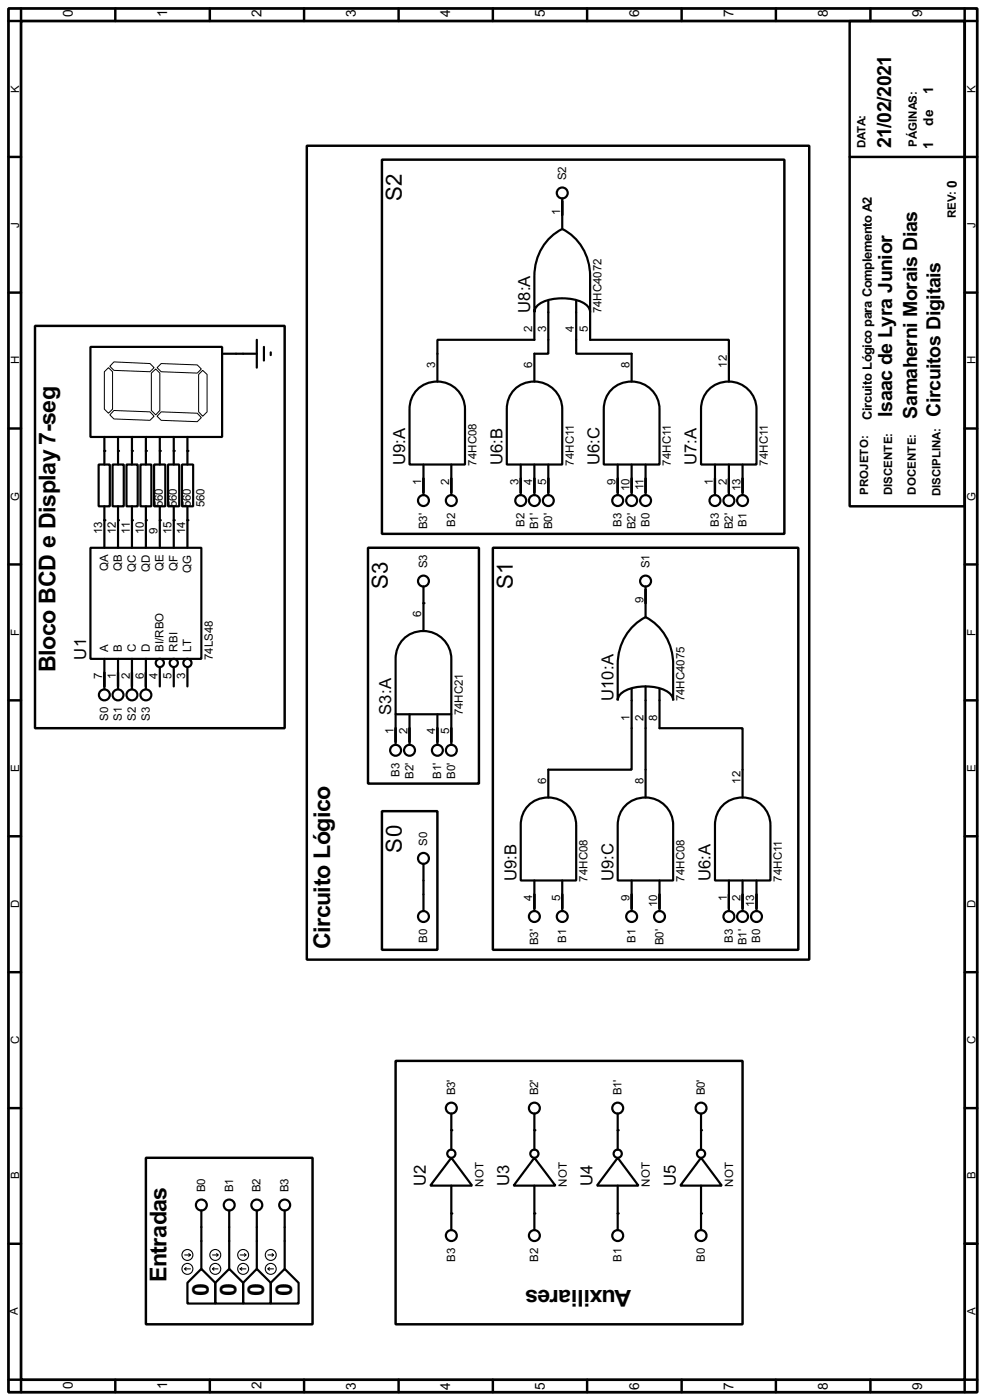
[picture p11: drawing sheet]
<svg xmlns="http://www.w3.org/2000/svg" width="180mm" height="256mm" viewBox="0 0 180 256" stroke-linecap="round" stroke-linejoin="round" font-family="sans-serif">
<path d="M1.5 1.5h177.3v253.5h-177.3zM3.8 3.8h172.7v248.9h-172.7z" fill="none" stroke="#000" stroke-width=".5"/>
<g fill="none" stroke="#000" stroke-width=".45">
<path d="M3.8 1.5v2.3h-2.3M21.1 1.5v2.3M38.4 1.5v2.3M55.6 1.5v2.3M72.9 1.5v2.3M90.2 1.5v2.3M107.4 1.5v2.3M124.7 1.5v2.3M142 1.5v2.3M155.5 3.8h21v88.9h-21zM159.3 1.5v2.3M176.5 1.5v2.3h2.3"/>
<path d="M1.5 28.7h2.3M56.1 26.7h92v149.1h-92zM69.9 29.2h73.6v68.6h-73.6zM155.5 28.7h23.3M1.5 53.6h2.3M6.4 59.7h45.7v73.7h-45.7zM176.5 53.6h2.3M1.5 78.5h2.3M176.5 78.5h2.3M1.5 103.4h2.3M67.3 100.3h20.3v43.2h-20.3zM90.2 100.3h55.9v73.7h-55.9z"/>
<path d="M176.5 103.4h2.3M1.5 128.3h2.3M176.5 128.3h2.3M1.5 153.2h2.3M69.9 148.6h10.1v25.4h-10.1zM176.5 153.2h2.3M1.5 178.1h2.3M176.5 178.1h2.3M72.4 194.3h63.5v48.3h-63.5zM1.5 203h2.3M26.7 212.1h30.5v30.5h-30.5zM176.5 203h2.3"/>
<path d="M1.5 227.8h2.3M176.5 227.8h2.3M1.5 252.7h2.3v2.3M21.1 252.7v2.3M38.4 252.7v2.3M55.6 252.7v2.3M72.9 252.7v2.3M90.2 252.7v2.3M107.4 252.7v2.3M124.7 252.7v2.3M142 252.7v2.3M159.3 252.7v2.3"/>
<path d="M178.8 252.7h-2.3v2.3"/>
</g>
<g fill="none" stroke="#000" stroke-width=".4">
<path d="M102.9 36.3v5.6M97.8 57.2v5h-17.8v7.7M100.3 55.1v9.7h-2.5v5.1M100.6 43.6l1.5-1.2 .8-.5a9.5 9.5 0 0 1 5.1 8.7v6.6a2.2 2.2 0 0 0-1.5-1.9 9.3 9.3 0 0 0-7.8 .4l-.8 .9-.1 .6v-6.6a9.8 9.8 0 0 1 2.8-7zM105.4 55.1v9.7h10.2v5.1M108 57.2v5h25.4v7.7M16.5 63.5h24.1v16.5h-24.1zM40.6 64.8h6.4M47 62.2v5.1M48.3 63.5v2.5M49.5 64.5v.5M76.7 71.1a5.1 5.1 0 0 1 5.4-.8 5.1 5.1 0 0 1 3 4.6v10.2h-10.2v-10.2a5 5 0 0 1 1.8-3.8z"/>
<path d="M94.4 71.1a5.2 5.2 0 0 1 5.5-.8 5.2 5.2 0 0 1 3 4.6v10.2h-10.2v-10.2a5.1 5.1 0 0 1 1.7-3.8zM112.2 71.1a5.2 5.2 0 0 1 5.5-.8 5.2 5.2 0 0 1 3 4.6v10.2h-10.2v-10.2a5 5 0 0 1 1.7-3.8zM130 71.1a5.1 5.1 0 0 1 5.5-.8 5.1 5.1 0 0 1 2.9 4.6v10.2h-10.1v-10.2a5 5 0 0 1 1.7-3.8zM18 85.1h2.1v7.6h-2.1zM19.1 80v5.1M19.1 92.7v7.6M20.6 85.1h2v7.6h-2zM21.6 80v5.1M21.6 92.7v7.6M23.1 85.1h2.1v7.6h-2.1zM24.1 80v5.1M24.1 92.7v7.6"/>
<path d="M25.7 85.1h2v7.6h-2zM26.7 80v5.1M26.7 92.7v7.6M28.2 85.1h2v7.6h-2zM29.2 80v5.1M29.2 92.7v7.6M30.7 85.1h2.1v7.6h-2.1zM31.8 80v5.1M31.8 92.7v7.6M33.3 85.1h2v7.6h-2zM34.3 80v5.1M34.3 92.7v7.6"/>
<path d="M77.5 85.1v5.6M82.6 85.1v5.6M95.3 85.1v5.6M97.8 85.1v5.6M100.3 85.1v5.6M113 85.1v5.6M115.6 85.1v5.6M118.1 85.1v5.6M130.8 85.1v5.6M133.4 85.1v5.6M135.9 85.1v5.6M16.5 100.3h20.3v20.4h-20.3z"/>
<path d="M74.1 116.8a5.2 5.2 0 0 1 5.5-.7 5.2 5.2 0 0 1 3 4.6v10.1h-10.2v-10.1a5.1 5.1 0 0 1 1.7-3.9zM77.5 107.4v8.2M115.7 114.9l1.6-1.3 .8-.6a9.6 9.6 0 0 1 5.1 8.7v6.6a2.21 2.21 0 0 0-1.5-1.8 9 9 0 0 0-7.8 .3l-.7 1-.2 .5v-6.6a9.9 9.9 0 0 1 2.7-6.8zM118.1 107.4v5.6M19.1 120.7v5.5M21.6 120.7v5.5M24.1 120.7v5.5M26.7 120.7v5.5M29.2 122.2v3.5M31.8 122.2v3.5M34.3 122.2v3.5M72.4 130.8v5.6"/>
<path d="M74.9 130.8v5.6M80 130.8v5.6M82.6 130.8v5.6M115.6 126.2v14.8h-15.3v5.1M118.1 125.7v20.4M120.7 126.2v7.2h15.2v12.7M77.5 158.2v8.7M97 147.3a5.2 5.2 0 0 1 5.4-.8 5.2 5.2 0 0 1 3 4.6v10.2h-10.1v-10.2a5.1 5.1 0 0 1 1.7-3.8zM114.8 147.3a5.1 5.1 0 0 1 5.4-.8 5.1 5.1 0 0 1 3 4.6v10.2h-10.2v-10.2a5 5 0 0 1 1.8-3.8zM132.5 147.3a5.2 5.2 0 0 1 5.5-.8 5.2 5.2 0 0 1 3 4.6v10.2h-10.2v-10.2a5.1 5.1 0 0 1 1.7-3.8zM97.8 161.3v5.6M102.9 161.3v5.6"/>
<path d="M115.6 161.3v5.6M120.7 161.3v5.6M133.4 161.3v5.6M135.9 161.3v5.6M138.4 161.3v5.6M82.6 212.1l3.8 5.1h-7.7zM82.6 204v6.6M82.6 217.2v8.1M97.8 212.1l3.8 5.1h-7.6zM97.8 204v6.6M97.8 217.2v8.1M113 212.1l3.8 5.1h-7.6z"/>
<path d="M113 204v6.6M113 217.2v8.1M128.3 212.1l3.8 5.1h-7.6zM128.3 204v6.6M128.3 217.2v8.1M34.3 235l2.5-2.6 2.6 2.6v3.8h-5.1zM36.8 221.7v10.7M39.4 235l2.5-2.6 2.6 2.6v3.8h-5.1zM41.9 221.7v10.7M47 232.4l2.5 2.6v3.8h-5v-3.8zM47 221.7v10.7M49.5 235l2.6-2.6 2.5 2.6v3.8h-5.1z"/>
<path d="M52.1 221.7v10.7"/>
<circle cx="102.9" cy="35.4" r="1"/>
<circle cx="77.5" cy="91.7" r="1"/>
<circle cx="82.6" cy="91.7" r="1"/>
<circle cx="95.3" cy="91.7" r="1"/>
<circle cx="97.8" cy="91.7" r="1"/>
<circle cx="100.3" cy="91.7" r="1"/>
<circle cx="113" cy="91.7" r="1"/>
<circle cx="115.6" cy="91.7" r="1"/>
<circle cx="118.1" cy="91.7" r="1"/>
<circle cx="130.8" cy="91.7" r="1"/>
<circle cx="133.4" cy="91.7" r="1"/>
<circle cx="135.9" cy="91.7" r="1"/>
<circle cx="77.5" cy="106.4" r="1"/>
<circle cx="118.1" cy="106.4" r="1"/>
<circle cx="19.1" cy="127.3" r="1"/>
<circle cx="21.6" cy="127.3" r="1"/>
<circle cx="24.1" cy="127.3" r="1"/>
<circle cx="26.7" cy="127.3" r="1"/>
<circle cx="29.2" cy="121.4" r=".75"/>
<circle cx="31.8" cy="121.4" r=".75"/>
<circle cx="34.3" cy="121.4" r=".75"/>
<circle cx="72.4" cy="137.4" r="1"/>
<circle cx="74.9" cy="137.4" r="1"/>
<circle cx="80" cy="137.4" r="1"/>
<circle cx="82.6" cy="137.4" r="1"/>
<circle cx="77.5" cy="157.2" r="1"/>
<circle cx="77.5" cy="167.9" r="1"/>
<circle cx="97.8" cy="167.9" r="1"/>
<circle cx="102.9" cy="167.9" r="1"/>
<circle cx="115.6" cy="167.9" r="1"/>
<circle cx="120.7" cy="167.9" r="1"/>
<circle cx="133.4" cy="167.9" r="1"/>
<circle cx="135.9" cy="167.9" r="1"/>
<circle cx="138.4" cy="167.9" r="1"/>
<circle cx="82.6" cy="203" r="1"/>
<circle cx="82.6" cy="211.3" r=".75"/>
<circle cx="97.8" cy="203" r="1"/>
<circle cx="97.8" cy="211.3" r=".75"/>
<circle cx="113" cy="203" r="1"/>
<circle cx="113" cy="211.3" r=".75"/>
<circle cx="128.3" cy="203" r="1"/>
<circle cx="128.3" cy="211.3" r=".75"/>
<circle cx="36.8" cy="220.7" r="1"/>
<circle cx="41.9" cy="220.7" r="1"/>
<circle cx="47" cy="220.7" r="1"/>
<circle cx="52.1" cy="220.7" r="1"/>
<circle cx="82.6" cy="226.3" r="1"/>
<circle cx="97.8" cy="226.3" r="1"/>
<circle cx="113" cy="226.3" r="1"/>
<circle cx="128.3" cy="226.3" r="1"/>
</g>
<g fill="#000">
<circle cx="19.1" cy="82.6" r=".2"/>
<circle cx="19.1" cy="95.3" r=".2"/>
<circle cx="21.6" cy="95.3" r=".2"/>
<circle cx="21.6" cy="82.6" r=".2"/>
<circle cx="24.1" cy="82.6" r=".2"/>
<circle cx="24.1" cy="95.3" r=".2"/>
<circle cx="26.7" cy="82.6" r=".2"/>
<circle cx="26.7" cy="95.3" r=".2"/>
<circle cx="29.2" cy="82.6" r=".2"/>
<circle cx="29.2" cy="95.3" r=".2"/>
<circle cx="31.8" cy="95.3" r=".2"/>
<circle cx="31.8" cy="82.6" r=".2"/>
<circle cx="34.3" cy="82.6" r=".2"/>
<circle cx="34.3" cy="95.3" r=".2"/>
<circle cx="77.5" cy="110.5" r=".2"/>
<circle cx="82.6" cy="207" r=".2"/>
<circle cx="97.8" cy="207" r=".2"/>
<circle cx="113" cy="207" r=".2"/>
<circle cx="128.3" cy="207" r=".2"/>
<circle cx="82.6" cy="222.3" r=".2"/>
<circle cx="97.8" cy="222.3" r=".2"/>
<circle cx="113" cy="222.3" r=".2"/>
<circle cx="128.3" cy="222.3" r=".2"/>
</g>
<g fill="none" stroke="#000" stroke-width=".2">
<path d="M33.8 232.4l.2 .3M33.8 232.4h1M33.8 229.9h1M34 232.2l-.2 .2M34.5 229.6l.3 .3M34.8 229.9l-.3 .2M38.9 232.4h1M38.9 229.9h1M38.9 232.4l.2 .3M39.1 232.2l-.2 .2M39.6 229.6l.3 .3M39.9 229.9l-.3 .2"/>
<path d="M43.9 232.4h1.1M43.9 229.9h1.1M43.9 232.4l.3 .3M44.2 232.2l-.3 .2M44.7 229.6l.3 .3M45 229.9l-.3 .2M49 232.4h1M49 229.9h1M49 232.4l.3 .3M49.3 232.2l-.3 .2M49.8 229.6l.2 .3M50 229.9l-.2 .2"/>
<circle cx="34.3" cy="232.4" r="1"/>
<circle cx="34.3" cy="229.9" r="1"/>
<circle cx="39.4" cy="232.4" r="1"/>
<circle cx="39.4" cy="229.9" r="1"/>
<circle cx="44.5" cy="232.4" r="1"/>
<circle cx="44.5" cy="229.9" r="1"/>
<circle cx="49.5" cy="232.4" r="1"/>
<circle cx="49.5" cy="229.9" r="1"/>
</g>
<path d="M19.1 68.1l.7-.8 .8 .8v6.8l-.8 .8-.7-.8zM20.8 66.3l6.6 .3 .8 .7-.8 .8-6.6-.3-.7-.7zM20.8 75.2l6.6 .2 .8 .8-.8 .8-6.6-.3-.7-.7zM27.7 68.3l.8-.7 .7 .7v6.9l-.7 .8-.8-.8zM29.5 66.6l6.6 .2 .7 .8-.7 .7-6.6-.2-.8-.8zM29.5 75.4l6.6 .3 .7 .8-.7 .7-6.6-.2-.8-.8zM37.1 67.8l.8 .8v6.8l-.8 .8-.8-.8v-6.8z" fill="none" stroke="#000" stroke-width=".18"/>
<g font-size="4.7">
<text x="10.1" y="123.1" transform="rotate(-90 10.1 123.1)">Bloco BCD e Display 7-seg</text>
<text x="60.4" y="173.9" transform="rotate(-90 60.4 173.9)">Circuito Lógico</text>
<text x="30.4" y="234.9" transform="rotate(-90 30.4 234.9)">Entradas</text>
<text x="38.2" y="237.3" transform="rotate(-90 38.2 237.3)">0</text>
<text x="43.3" y="237.3" transform="rotate(-90 43.3 237.3)">0</text>
<text x="48.3" y="237.3" transform="rotate(-90 48.3 237.3)">0</text>
<text x="53.4" y="237.3" transform="rotate(-90 53.4 237.3)">0</text>
<text x="115.5" y="236.3" transform="rotate(-180 115.5 236.3)">Auxiliares</text>
</g>
<g font-size="4.5">
<text x="73.5" y="36.8" transform="rotate(-90 73.5 36.8)">S2</text>
<text x="71" y="107.9" transform="rotate(-90 71 107.9)">S3</text>
<text x="93.8" y="107.9" transform="rotate(-90 93.8 107.9)">S1</text>
<text x="73.5" y="156.2" transform="rotate(-90 73.5 156.2)">S0</text>
</g>
<g font-size="4">
<text x="163.1" y="27.2" transform="rotate(-90 163.1 27.2)">21/02/2021</text>
<text x="163.3" y="76.4" transform="rotate(-90 163.3 76.4)">Isaac de Lyra Junior</text>
<text x="167.8" y="76.7" transform="rotate(-90 167.8 76.7)">Samaherni Morais Dias</text>
<text x="172.1" y="76.4" transform="rotate(-90 172.1 76.4)">Circuitos Digitais</text>
</g>
<g font-size="3.4">
<text x="97" y="57.3" transform="rotate(-90 97 57.3)">U8:A</text>
<text x="74.1" y="85.2" transform="rotate(-90 74.1 85.2)">U9:A</text>
<text x="91.9" y="85.2" transform="rotate(-90 91.9 85.2)">U6:B</text>
<text x="109.7" y="85.2" transform="rotate(-90 109.7 85.2)">U6:C</text>
<text x="127.5" y="85.2" transform="rotate(-90 127.5 85.2)">U7:A</text>
<text x="15.7" y="120.8" transform="rotate(-90 15.7 120.8)">U1</text>
<text x="71.6" y="131" transform="rotate(-90 71.6 131)">S3:A</text>
<text x="112.2" y="128.4" transform="rotate(-90 112.2 128.4)">U10:A</text>
<text x="94.5" y="161.4" transform="rotate(-90 94.5 161.4)">U9:B</text>
<text x="112.2" y="161.4" transform="rotate(-90 112.2 161.4)">U9:C</text>
<text x="130" y="161.4" transform="rotate(-90 130 161.4)">U6:A</text>
<text x="77.9" y="217.3" transform="rotate(-90 77.9 217.3)">U2</text>
<text x="93.2" y="217.3" transform="rotate(-90 93.2 217.3)">U3</text>
<text x="108.4" y="217.3" transform="rotate(-90 108.4 217.3)">U4</text>
<text x="123.7" y="217.3" transform="rotate(-90 123.7 217.3)">U5</text>
</g>
<g font-size="2.8">
<text x="13.3" y="3.2" transform="rotate(-90 13.3 3.2)">0</text>
<text x="30.6" y="3.2" transform="rotate(-90 30.6 3.2)">1</text>
<text x="47.8" y="3.2" transform="rotate(-90 47.8 3.2)">2</text>
<text x="65.1" y="3.2" transform="rotate(-90 65.1 3.2)">3</text>
<text x="82.4" y="3.2" transform="rotate(-90 82.4 3.2)">4</text>
<text x="99.7" y="3.2" transform="rotate(-90 99.7 3.2)">5</text>
<text x="116.9" y="3.2" transform="rotate(-90 116.9 3.2)">6</text>
<text x="134.2" y="3.2" transform="rotate(-90 134.2 3.2)">7</text>
<text x="151.5" y="3.2" transform="rotate(-90 151.5 3.2)">8</text>
<text x="168.7" y="3.2" transform="rotate(-90 168.7 3.2)">9</text>
<text x="170.8" y="17.2" transform="rotate(-90 170.8 17.2)">1</text>
<text x="170.8" y="23" transform="rotate(-90 170.8 23)">de</text>
<text x="170.8" y="27.3" transform="rotate(-90 170.8 27.3)">1</text>
<text x="175.1" y="34.4" transform="rotate(-90 175.1 34.4)">0</text>
<text x="13.3" y="254.4" transform="rotate(-90 13.3 254.4)">0</text>
<text x="30.6" y="254.4" transform="rotate(-90 30.6 254.4)">1</text>
<text x="47.8" y="254.4" transform="rotate(-90 47.8 254.4)">2</text>
<text x="65.1" y="254.7" transform="rotate(-90 65.1 254.7)">3</text>
<text x="82.4" y="254.7" transform="rotate(-90 82.4 254.7)">4</text>
<text x="99.7" y="254.7" transform="rotate(-90 99.7 254.7)">5</text>
<text x="116.9" y="254.7" transform="rotate(-90 116.9 254.7)">6</text>
<text x="134.2" y="254.7" transform="rotate(-90 134.2 254.7)">7</text>
<text x="151.5" y="254.7" transform="rotate(-90 151.5 254.7)">8</text>
<text x="168.7" y="254.7" transform="rotate(-90 168.7 254.7)">9</text>
</g>
<text font-size="2.6" x="159.5" y="77" transform="rotate(-90 159.5 77)">Circuito Lógico para Complemento A2</text>
<g font-size="2.3">
<text x="3.5" y="17" transform="rotate(-90 3.5 17)">K</text>
<text x="178.5" y="17" transform="rotate(-90 178.5 17)">K</text>
<text x="158.4" y="27.2" transform="rotate(-90 158.4 27.2)">DATA:</text>
<text x="167.8" y="26.9" transform="rotate(-90 167.8 26.9)">PÁGINAS:</text>
<text x="103.6" y="33" transform="rotate(-90 103.6 33)">S2</text>
<text x="3.5" y="41.7" transform="rotate(-90 3.5 41.7)">J</text>
<text x="102.5" y="39.4" transform="rotate(-90 102.5 39.4)">1</text>
<text x="174.9" y="40" transform="rotate(-90 174.9 40)">REV:</text>
<text x="178.5" y="41.7" transform="rotate(-90 178.5 41.7)">J</text>
<text x="110.1" y="57.4" transform="rotate(-90 110.1 57.4)">74HC4072</text>
<text x="97.4" y="60.8" transform="rotate(-90 97.4 60.8)">2</text>
<text x="99.9" y="60.8" transform="rotate(-90 99.9 60.8)">3</text>
<text x="105" y="60.8" transform="rotate(-90 105 60.8)">4</text>
<text x="107.6" y="60.8" transform="rotate(-90 107.6 60.8)">5</text>
<text x="3.5" y="66.8" transform="rotate(-90 3.5 66.8)">H</text>
<text x="79.6" y="67.3" transform="rotate(-90 79.6 67.3)">3</text>
<text x="97.4" y="67.3" transform="rotate(-90 97.4 67.3)">6</text>
<text x="115.2" y="67.3" transform="rotate(-90 115.2 67.3)">8</text>
<text x="133" y="67.3" transform="rotate(-90 133 67.3)">12</text>
<text x="178.5" y="66.8" transform="rotate(-90 178.5 66.8)">H</text>
<text x="77.1" y="88.8" transform="rotate(-90 77.1 88.8)">1</text>
<text x="82.2" y="88.8" transform="rotate(-90 82.2 88.8)">2</text>
<text x="87.2" y="85.3" transform="rotate(-90 87.2 85.3)">74HC08</text>
<text x="94.9" y="88.8" transform="rotate(-90 94.9 88.8)">3</text>
<text x="97.4" y="88.8" transform="rotate(-90 97.4 88.8)">4</text>
<text x="99.9" y="88.8" transform="rotate(-90 99.9 88.8)">5</text>
<text x="105" y="85.3" transform="rotate(-90 105 85.3)">74HC11</text>
<text x="112.6" y="88.8" transform="rotate(-90 112.6 88.8)">9</text>
<text x="115.2" y="89.9" transform="rotate(-90 115.2 89.9)">10</text>
<text x="117.7" y="89.8" transform="rotate(-90 117.7 89.8)">11</text>
<text x="122.8" y="85.3" transform="rotate(-90 122.8 85.3)">74HC11</text>
<text x="130.4" y="88.8" transform="rotate(-90 130.4 88.8)">1</text>
<text x="133" y="88.8" transform="rotate(-90 133 88.8)">2</text>
<text x="135.5" y="89.9" transform="rotate(-90 135.5 89.9)">13</text>
<text x="140.5" y="85.3" transform="rotate(-90 140.5 85.3)">74HC11</text>
<text x="3.5" y="91.7" transform="rotate(-90 3.5 91.7)">G</text>
<text x="29.8" y="92.9" transform="rotate(-90 29.8 92.9)">560</text>
<text x="32.3" y="92.9" transform="rotate(-90 32.3 92.9)">560</text>
<text x="34.9" y="92.9" transform="rotate(-90 34.9 92.9)">560</text>
<text x="37.4" y="92.9" transform="rotate(-90 37.4 92.9)">560</text>
<text x="158.9" y="90.7" transform="rotate(-90 158.9 90.7)">PROJETO:</text>
<text x="163.3" y="90.8" transform="rotate(-90 163.3 90.8)">DISCENTE:</text>
<text x="167.6" y="90.6" transform="rotate(-90 167.6 90.6)">DOCENTE:</text>
<text x="172.1" y="90.9" transform="rotate(-90 172.1 90.9)">DISCIPLINA:</text>
<text x="178.5" y="91.7" transform="rotate(-90 178.5 91.7)">G</text>
<text x="18.7" y="97.8" transform="rotate(-90 18.7 97.8)">13</text>
<text x="21.2" y="97.8" transform="rotate(-90 21.2 97.8)">12</text>
<text x="23.7" y="97.8" transform="rotate(-90 23.7 97.8)">11</text>
<text x="26.3" y="97.8" transform="rotate(-90 26.3 97.8)">10</text>
<text x="28.8" y="97.8" transform="rotate(-90 28.8 97.8)">9</text>
<text x="31.4" y="97.8" transform="rotate(-90 31.4 97.8)">15</text>
<text x="33.9" y="97.8" transform="rotate(-90 33.9 97.8)">14</text>
<text x="78.2" y="96.9" transform="rotate(-90 78.2 96.9)">B3'</text>
<text x="83.3" y="96.5" transform="rotate(-90 83.3 96.5)">B2</text>
<text x="96" y="96.5" transform="rotate(-90 96 96.5)">B2</text>
<text x="98.5" y="96.9" transform="rotate(-90 98.5 96.9)">B1'</text>
<text x="101" y="96.9" transform="rotate(-90 101 96.9)">B0'</text>
<text x="113.7" y="96.5" transform="rotate(-90 113.7 96.5)">B3</text>
<text x="116.3" y="96.9" transform="rotate(-90 116.3 96.9)">B2'</text>
<text x="118.8" y="96.5" transform="rotate(-90 118.8 96.5)">B0</text>
<text x="131.5" y="96.5" transform="rotate(-90 131.5 96.5)">B3</text>
<text x="134.1" y="96.9" transform="rotate(-90 134.1 96.9)">B2'</text>
<text x="136.6" y="96.5" transform="rotate(-90 136.6 96.5)">B1</text>
<text x="19.8" y="104.7" transform="rotate(-90 19.8 104.7)">QA</text>
<text x="22.3" y="104.7" transform="rotate(-90 22.3 104.7)">QB</text>
<text x="24.8" y="104.8" transform="rotate(-90 24.8 104.8)">QC</text>
<text x="27.4" y="104.8" transform="rotate(-90 27.4 104.8)">QD</text>
<text x="29.9" y="104.7" transform="rotate(-90 29.9 104.7)">QE</text>
<text x="32.5" y="104.6" transform="rotate(-90 32.5 104.6)">QF</text>
<text x="35" y="104.9" transform="rotate(-90 35 104.9)">QG</text>
<text x="78.2" y="104.1" transform="rotate(-90 78.2 104.1)">S3</text>
<text x="118.8" y="104.1" transform="rotate(-90 118.8 104.1)">S1</text>
<text x="77.1" y="113" transform="rotate(-90 77.1 113)">6</text>
<text x="117.7" y="110.5" transform="rotate(-90 117.7 110.5)">9</text>
<text x="3.5" y="116.5" transform="rotate(-90 3.5 116.5)">F</text>
<text x="19.8" y="119.4" transform="rotate(-90 19.8 119.4)">A</text>
<text x="22.3" y="119.4" transform="rotate(-90 22.3 119.4)">B</text>
<text x="24.8" y="119.4" transform="rotate(-90 24.8 119.4)">C</text>
<text x="27.4" y="119.4" transform="rotate(-90 27.4 119.4)">D</text>
<text x="29.9" y="119.4" transform="rotate(-90 29.9 119.4)">BI/RBO</text>
<text x="32.5" y="119.4" transform="rotate(-90 32.5 119.4)">RBI</text>
<text x="35" y="119.4" transform="rotate(-90 35 119.4)">LT</text>
<text x="178.5" y="116.5" transform="rotate(-90 178.5 116.5)">F</text>
<text x="18.7" y="124.3" transform="rotate(-90 18.7 124.3)">7</text>
<text x="21.2" y="124.3" transform="rotate(-90 21.2 124.3)">1</text>
<text x="23.7" y="124.3" transform="rotate(-90 23.7 124.3)">2</text>
<text x="26.3" y="124.3" transform="rotate(-90 26.3 124.3)">6</text>
<text x="28.8" y="124.3" transform="rotate(-90 28.8 124.3)">4</text>
<text x="31.4" y="124.3" transform="rotate(-90 31.4 124.3)">5</text>
<text x="33.9" y="124.3" transform="rotate(-90 33.9 124.3)">3</text>
<text x="38.9" y="120.9" transform="rotate(-90 38.9 120.9)">74LS48</text>
<text x="84.7" y="131" transform="rotate(-90 84.7 131)">74HC21</text>
<text x="115.2" y="132" transform="rotate(-90 115.2 132)">1</text>
<text x="117.7" y="132" transform="rotate(-90 117.7 132)">2</text>
<text x="120.3" y="132" transform="rotate(-90 120.3 132)">8</text>
<text x="125.3" y="128.5" transform="rotate(-90 125.3 128.5)">74HC4075</text>
<text x="19.8" y="132.1" transform="rotate(-90 19.8 132.1)">S0</text>
<text x="22.3" y="132.1" transform="rotate(-90 22.3 132.1)">S1</text>
<text x="24.8" y="132.1" transform="rotate(-90 24.8 132.1)">S2</text>
<text x="27.4" y="132.1" transform="rotate(-90 27.4 132.1)">S3</text>
<text x="72" y="134.5" transform="rotate(-90 72 134.5)">1</text>
<text x="74.5" y="134.5" transform="rotate(-90 74.5 134.5)">2</text>
<text x="79.6" y="134.5" transform="rotate(-90 79.6 134.5)">4</text>
<text x="82.2" y="134.5" transform="rotate(-90 82.2 134.5)">5</text>
<text x="3.5" y="141.4" transform="rotate(-90 3.5 141.4)">E</text>
<text x="73.1" y="142.3" transform="rotate(-90 73.1 142.3)">B3</text>
<text x="75.6" y="142.7" transform="rotate(-90 75.6 142.7)">B2'</text>
<text x="80.7" y="142.7" transform="rotate(-90 80.7 142.7)">B1'</text>
<text x="83.3" y="142.7" transform="rotate(-90 83.3 142.7)">B0'</text>
<text x="99.9" y="143.5" transform="rotate(-90 99.9 143.5)">6</text>
<text x="117.7" y="143.5" transform="rotate(-90 117.7 143.5)">8</text>
<text x="135.5" y="143.5" transform="rotate(-90 135.5 143.5)">12</text>
<text x="178.5" y="141.4" transform="rotate(-90 178.5 141.4)">E</text>
<text x="78.2" y="154.9" transform="rotate(-90 78.2 154.9)">S0</text>
<text x="107.5" y="161.5" transform="rotate(-90 107.5 161.5)">74HC08</text>
<text x="125.3" y="161.5" transform="rotate(-90 125.3 161.5)">74HC08</text>
<text x="143.1" y="161.5" transform="rotate(-90 143.1 161.5)">74HC11</text>
<text x="3.5" y="166.4" transform="rotate(-90 3.5 166.4)">D</text>
<text x="97.4" y="165" transform="rotate(-90 97.4 165)">4</text>
<text x="102.5" y="165" transform="rotate(-90 102.5 165)">5</text>
<text x="115.2" y="165" transform="rotate(-90 115.2 165)">9</text>
<text x="120.3" y="166.1" transform="rotate(-90 120.3 166.1)">10</text>
<text x="133" y="165" transform="rotate(-90 133 165)">1</text>
<text x="135.5" y="165" transform="rotate(-90 135.5 165)">2</text>
<text x="138" y="166.1" transform="rotate(-90 138 166.1)">13</text>
<text x="178.5" y="166.4" transform="rotate(-90 178.5 166.4)">D</text>
<text x="78.2" y="172.7" transform="rotate(-90 78.2 172.7)">B0</text>
<text x="98.5" y="173.1" transform="rotate(-90 98.5 173.1)">B3'</text>
<text x="103.6" y="172.7" transform="rotate(-90 103.6 172.7)">B1</text>
<text x="116.3" y="172.7" transform="rotate(-90 116.3 172.7)">B1</text>
<text x="121.4" y="173.1" transform="rotate(-90 121.4 173.1)">B0'</text>
<text x="134.1" y="172.7" transform="rotate(-90 134.1 172.7)">B3</text>
<text x="136.6" y="173.1" transform="rotate(-90 136.6 173.1)">B1'</text>
<text x="139.1" y="172.7" transform="rotate(-90 139.1 172.7)">B0</text>
<text x="3.5" y="191.3" transform="rotate(-90 3.5 191.3)">C</text>
<text x="178.5" y="191.3" transform="rotate(-90 178.5 191.3)">C</text>
<text x="83.3" y="200.7" transform="rotate(-90 83.3 200.7)">B3'</text>
<text x="98.5" y="200.7" transform="rotate(-90 98.5 200.7)">B2'</text>
<text x="113.7" y="200.7" transform="rotate(-90 113.7 200.7)">B1'</text>
<text x="129" y="200.7" transform="rotate(-90 129 200.7)">B0'</text>
<text x="3.5" y="216.1" transform="rotate(-90 3.5 216.1)">B</text>
<text x="37.5" y="218.4" transform="rotate(-90 37.5 218.4)">B0</text>
<text x="42.6" y="218.4" transform="rotate(-90 42.6 218.4)">B1</text>
<text x="47.7" y="218.4" transform="rotate(-90 47.7 218.4)">B2</text>
<text x="52.8" y="218.4" transform="rotate(-90 52.8 218.4)">B3</text>
<text x="88.5" y="217.4" transform="rotate(-90 88.5 217.4)">NOT</text>
<text x="103.7" y="217.4" transform="rotate(-90 103.7 217.4)">NOT</text>
<text x="118.9" y="217.4" transform="rotate(-90 118.9 217.4)">NOT</text>
<text x="134.2" y="217.4" transform="rotate(-90 134.2 217.4)">NOT</text>
<text x="178.5" y="216.1" transform="rotate(-90 178.5 216.1)">B</text>
<text x="83.3" y="231.2" transform="rotate(-90 83.3 231.2)">B3</text>
<text x="98.5" y="231.2" transform="rotate(-90 98.5 231.2)">B2</text>
<text x="113.7" y="231.2" transform="rotate(-90 113.7 231.2)">B1</text>
<text x="129" y="231.2" transform="rotate(-90 129 231.2)">B0</text>
<text x="3.2" y="241" transform="rotate(-90 3.2 241)">A</text>
<text x="178.5" y="241" transform="rotate(-90 178.5 241)">A</text>
</g>
</svg>
